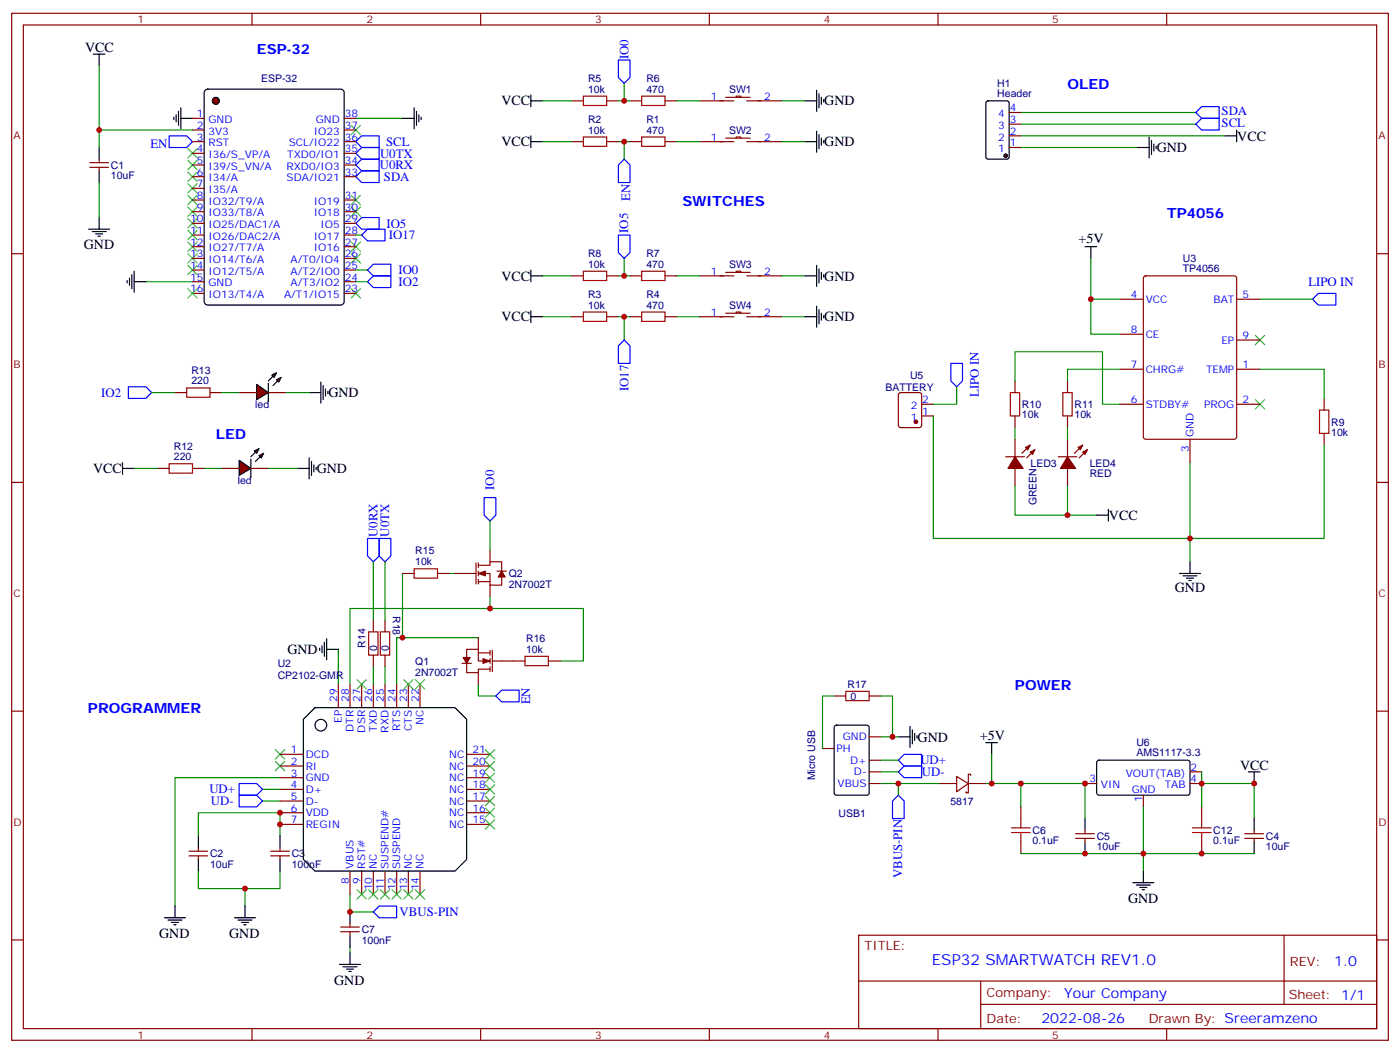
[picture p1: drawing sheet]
<svg xmlns="http://www.w3.org/2000/svg" width="423mm" height="318mm" viewBox="0 0 423 318" stroke-linecap="round" stroke-linejoin="round" font-family="sans-serif">
<g fill="none" stroke="#870000" stroke-width=".35">
<path d="M3.5 4h416.3v310.5h-416.3zM7.1 7.5h409.2v303.4h-409.2zM76.2 4v3.5M145.3 4v3.5M214.5 4v3.5M283.6 4v3.5M352.8 4v3.5M3.5 76.7h3.6M416.3 76.7h3.5M3.5 145.8h3.6M416.3 145.8h3.5M3.5 215h3.6"/>
<path d="M416.3 215h3.5M3.5 284.1h3.6M259.6 282.7h156.7v28.2h-156.7zM259.7 296.6h156.4M296.6 296.6v14.1M388.3 282.7v20.9M416.3 284.1h3.5M76.2 310.9v3.6M145.3 310.9v3.6M214.5 310.9v3.6M283.6 310.9v3.6M296.6 303.6h119.5"/>
<path d="M352.8 310.9v3.6"/>
</g>
<g fill="none" stroke="#3c3" stroke-width=".35">
<path d="M106.2 37.9l2.8 2.8M109 37.9l-2.8 2.8M56.8 59.1l2.8 2.8M56.8 55.5l2.8 2.8M56.8 52l2.8 2.8M56.8 48.5l2.8 2.8M56.8 44.9l2.8 2.9M59.6 59.1l-2.8 2.8M59.6 55.5l-2.8 2.8M59.6 52l-2.8 2.8M59.6 48.5l-2.8 2.8M59.6 44.9l-2.8 2.9"/>
<path d="M106.2 59.1l2.8 2.8M109 59.1l-2.8 2.8M56.8 76.7l2.8 2.8M56.8 73.2l2.8 2.8M56.8 69.6l2.8 2.9M56.8 66.1l2.8 2.8M56.8 62.6l2.8 2.8M59.6 76.7l-2.8 2.8M59.6 73.2l-2.8 2.8M59.6 69.6l-2.8 2.9M59.6 66.1l-2.8 2.8M59.6 62.6l-2.8 2.8"/>
<path d="M106.2 76.7l2.8 2.8M106.2 73.2l2.8 2.8M106.2 62.6l2.8 2.8M109 76.7l-2.8 2.8M109 73.2l-2.8 2.8M109 62.6l-2.8 2.8M56.8 80.2l2.8 2.8M59.6 80.2l-2.8 2.8M106.2 87.3l2.8 2.8M109 87.3l-2.8 2.8"/>
</g>
<g fill="none" stroke="#000" stroke-width=".35">
<path d="M28.2 16.4h3.5M30 16.4v3.5M52.6 35.4v.7M53.3 34.7v2.1M54 33.7v4.2M54.7 35.8h3.5M54.7 32.6v6.3M62 27.4l.8-.4h40.2l.9 .4 .2 .6v63.2l-.5 .8-.6 .2h-40.2l-.9-.5-.2-.5v-63.2zM121.7 35.8h3.5M125.2 32.6v6.3M125.9 33.7v4.2M126.6 34.7v2.1"/>
<path d="M127.4 35.4v.7M38.5 84.8v.7M39.2 84.1v2.1M39.9 83v4.3M40.6 85.2h3.5M40.6 82v6.3"/>
</g>
<path d="M107.6 35.8h14.1M44.1 85.2h14.1" fill="none" stroke="#008700" stroke-width=".35"/>
<path d="M51.2 41.1h5.2l1.8 1.7-1.8 1.8h-5.2zM107.6 49.9l1.8-1.8h5.3v3.5h-5.3zM107.6 53.4l1.8-1.8h5.3v3.6h-5.3zM109.4 41.1h5.3v3.5h-5.3l-1.8-1.8zM109.4 44.6h5.3v3.5h-5.3l-1.8-1.7zM107.6 67.5l1.8-1.7h5.3v3.5h-5.3zM109.4 71l1.7-1.7h5.3v3.5h-5.3zM111.1 85.2l1.8-1.8h5.3v3.5h-5.3z" fill="none" stroke="#00f" stroke-width=".35"/>
<circle cx="65.3" cy="30.5" r="1.06" fill="#870000" stroke="#000" stroke-width=".35"/>
<g fill="none" stroke="#870000" stroke-width=".35">
<path d="M58.2 35.8h3.5M58.2 39.3h3.5M104.1 35.8h3.5M104.1 39.3h3.5M172.9 30.5h3.5M183.4 30.5h3.6M190.5 30.5h3.5M201.1 30.5h3.5M211.7 30.5h10.2M219.4 29.4h7.4M222.6 29.4v-.3h1.4v.3M225.8 30.5h10.6"/>
<path d="M58.2 42.8h3.5M58.2 46.4h3.5M58.2 49.9h3.5M58.2 53.4h3.5M58.2 56.9h3.5M104.1 42.8h3.5M104.1 46.4h3.5M104.1 49.9h3.5M104.1 53.4h3.5M172.9 42.8h3.5M183.4 42.8h3.6M190.5 42.8h3.5"/>
<path d="M201.1 42.8h3.5M211.7 42.8h10.2M219.4 41.8h7.4M222.6 41.8v-.4h1.4v.4M225.8 42.8h10.6M58.2 60.5h3.5M58.2 64h3.5M58.2 67.5h3.5M58.2 71h3.5M58.2 74.6h3.5M58.2 78.1h3.5M104.1 60.5h3.5"/>
<path d="M104.1 64h3.5M104.1 67.5h3.5M104.1 71h3.5M104.1 74.6h3.5M104.1 78.1h3.5M58.2 81.6h3.5M58.2 85.2h3.5M58.2 88.7h3.5M104.1 81.6h3.5M104.1 85.2h3.5M104.1 88.7h3.5M172.9 95.7h3.5"/>
<path d="M172.9 83.4h3.5M183.4 95.7h3.6M183.4 83.4h3.6M190.5 95.7h3.5M190.5 83.4h3.5M201.1 95.7h3.5M201.1 83.4h3.5M211.7 95.7h10.2M211.7 83.4h10.2M219.4 94.7h7.4M219.4 82.3h7.4M222.6 94.7v-.4h1.4v.4"/>
<path d="M222.6 82.3v-.3h1.4v.3M225.8 95.7h10.6M225.8 83.4h10.6"/>
</g>
<path d="M56.8 87.3l2.8 2.8M59.6 87.3l-2.8 2.8" fill="none" stroke="#3c3" stroke-width=".35"/>
<path d="M176.4 29.1h7v2.8h-7zM194 29.1h7.1v2.8h-7.1zM176.4 41.4h7v2.8h-7zM194 41.4h7.1v2.8h-7.1zM176.4 94.3h7v2.9h-7zM176.4 82h7v2.8h-7zM194 94.3h7.1v2.9h-7.1zM194 82h7.1v2.8h-7.1z" fill="none" stroke="#a10000" stroke-width=".35"/>
<g fill="none" stroke="#008700" stroke-width=".35">
<path d="M164 30.5h8.9M187 30.5h3.5M188.7 25.2v5.3M204.6 30.5h7.1M236.4 30.5h7M308.7 34h52.9M308.7 37.5h52.9M164 42.8h8.9M187 42.8h3.5M188.7 42.8v5.3M204.6 42.8h7.1M236.4 42.8h7"/>
<path d="M308.7 41.1h61.7M308.7 44.6h35.3M188.7 78.1v5.3M164 95.7h8.9M164 83.4h8.9M187 95.7h3.5M187 83.4h3.5M188.7 95.7v7.1M204.6 95.7h7.1M204.6 83.4h7.1M236.4 95.7h7M236.4 83.4h7"/>
</g>
<g fill="none" stroke="#000" stroke-width=".35">
<path d="M160.5 30.5h3.5M160.5 28.7v3.5M243.4 30.5h3.5M246.9 27.3v6.4M246.9 39.7v6.3M247.6 28.4v4.2M248.4 29.4v2.1M249.1 30.1v.7M298.3 30.7l.5-.2h5.6l.7 .4 .1 16.5-.5 .7h-5.9l-.6-.4-.1-16.5zM373.9 39.3v3.5M160.5 41.1v3.5M160.5 42.8h3.5"/>
<path d="M243.4 42.8h3.5M247.6 40.7v4.2M248.4 41.8v2.1M249.1 42.5v.7M344 44.6h3.5M347.5 41.4v6.4M348.2 42.5v4.2M348.9 43.5v2.1M349.6 44.2v.7M370.4 41.1h3.5M160.5 81.6v3.6M160.5 94v3.5"/>
<path d="M160.5 95.7h3.5M160.5 83.4h3.5M243.4 95.7h3.5M243.4 83.4h3.5M246.9 80.2v6.4M246.9 92.6v6.3M247.6 81.3v4.2M247.6 93.6v4.3M248.4 82.3v2.2M248.4 94.7v2.1M249.1 83v.7M249.1 95.4v.7"/>
</g>
<path d="M187 18.1h3.5v5.3l-1.8 1.8-1.7-1.8zM361.6 34l1.8-1.8h5.3v3.6h-5.3zM361.6 37.5l1.8-1.7h5.3v3.5h-5.3zM187 49.9l1.7-1.8 1.8 1.8v5.3h-3.5zM112.9 79.9h5.3v3.5h-5.3l-1.8-1.8zM187 71h3.5v5.3l-1.8 1.8-1.7-1.8zM188.7 102.8l1.8 1.8v5.3h-3.5v-5.3z" fill="none" stroke="#00f" stroke-width=".35"/>
<circle cx="304.1" cy="47.1" r=".53" fill="#870000" stroke="#000" stroke-width=".35"/>
<g fill="none" stroke="#870000" stroke-width=".35">
<path d="M305.2 37.5h3.5M305.2 34h3.5M305.2 44.6h3.5M305.2 41.1h3.5M338.7 90.5h7M346 83.6l.4-.2h26.8l.7 .4v48.3l-.4 .6-27.1 .1-.6-.5-.1-48.2zM373.9 90.5h7.1M52.9 118.7h3.5M63.5 118.7h3.5M271.9 118.9l.4-.2h5.7l.6 .4 .1 9.5-.5 .6-5.9 .1-.6-.5-.1-9.4zM306.9 115.1v3.6M322.8 115.1v3.6"/>
<path d="M338.7 111.6h7M338.7 101h7M373.9 111.6h7.1M373.9 102.8h7.1M278.7 122.2h3.5M278.7 125.7h3.5M304.1 138.1h5.6M306.9 125.7v3.6M306.9 132.8v5.3M311.5 134.5l-2.5 2.5M312.9 136l-2.5 2.4M320 138.1h5.6"/>
<path d="M322.8 125.7v3.6M322.8 132.8v5.3M327.4 134.5l-2.5 2.5M328.8 136l-2.5 2.4M338.7 122.2h7M359.8 132.8v7M373.9 122.2h7.1M400.4 120.4v3.6M400.4 131v3.5M306.9 141.6v5.3M322.8 141.6v5.3"/>
</g>
<g fill="none" stroke="#008700" stroke-width=".35">
<path d="M329.8 78.1v12.4M338.7 90.5h-8.9v10.5h8.9M381 90.5h15.9M289.3 116.9v5.3h-7.1M306.9 115.1v-8.8h26.5v15.9h5.3M338.7 111.6h-15.9v3.5M381 111.6h19.4v8.8M282.2 125.7v37.1h77.6v-23M306.9 129.3v3.5M322.8 129.3v3.5M400.4 134.5v28.3h-40.6v7M306.9 146.9v8.8h15.9v-8.8"/>
<path d="M322.8 155.7h8.8"/>
</g>
<path d="M328.1 74.6h3.5M329.8 74.6v3.5M331.6 155.7h3.5M335.1 154v3.5M356.7 173.4h6.3M357.7 174.1h4.2M358.8 174.8h2.1M359.5 175.5h.7M359.8 169.8v3.6" fill="none" stroke="#000" stroke-width=".35"/>
<path d="M379.6 101.4l2.8 2.8M382.4 101.4l-2.8 2.8M379.6 120.8l2.8 2.8M382.4 120.8l-2.8 2.8" fill="none" stroke="#3c3" stroke-width=".35"/>
<path d="M396.9 90.5l1.7-1.8h5.3v3.5h-5.3zM287.5 109.9h3.5v5.2l-1.7 1.8-1.8-1.8z" fill="none" stroke="#00f" stroke-width=".35"/>
<g fill="#870000" stroke="#870000" stroke-width=".35">
<path d="M322.8 138.1l2.5 3.5h-4.6z"/>
<path d="M327.4 136.7l1.4-.7-.7 1.4z"/>
<path d="M326 135.3l1.4-.8-.7 1.5z"/>
<path d="M306.9 138.1l2.5 3.5h-4.6z"/>
<path d="M311.5 136.7l1.4-.7-.7 1.4z"/>
<path d="M310.1 135.3l1.4-.8-.7 1.5z"/>
<circle cx="276.9" cy="127.5" r=".53"/>
</g>
<path d="M56.4 117.3h7.1v2.8h-7.1zM305.5 118.7h2.8v7h-2.8zM321.4 118.7h2.8v7h-2.8zM399 124h2.8v7h-2.8z" fill="none" stroke="#a10000" stroke-width=".35"/>
<g fill="#870000" stroke="#000" stroke-width=".35">
<path d="M77.6 116.2l3.5 2.5-3.5 2.1z"/>
<path d="M81.1 115.9v5.6z"/>
<path d="M81.1 115.1l1.4-1.4z"/>
<path d="M84 115.1l-1.5 1.5z"/>
<path d="M82.2 113.4l1.4-.7-.7 1.4z"/>
<path d="M83.6 114.8l1.4-.7-.7 1.4z"/>
</g>
<path d="M72.3 118.7h5.3M81.1 118.7h5.3M47.6 141.6h3.6M58.2 141.6h3.5" fill="none" stroke="#870000" stroke-width=".35"/>
<path d="M93.5 118.7h3.5M97 115.5v6.3M97.7 116.6v4.2M98.4 117.6v2.1M99.1 118.3v.7" fill="none" stroke="#000" stroke-width=".35"/>
<path d="M38.8 116.9h5.3l1.8 1.8-1.8 1.7h-5.3z" fill="none" stroke="#00f" stroke-width=".35"/>
<path d="M45.9 118.7h7M67 118.7h5.3M86.4 118.7h7.1" fill="none" stroke="#008700" stroke-width=".35"/>
<path d="M51.2 140.2h7v2.8h-7z" fill="none" stroke="#a10000" stroke-width=".35"/>
<g fill="#870000" stroke="#000" stroke-width=".35">
<path d="M72.3 139.1l3.5 2.5-3.5 2.1z"/>
<path d="M75.8 138.8v5.6z"/>
<path d="M77.3 136.7l-1.5 1.4z"/>
<path d="M77.3 139.5l1.4-1.4z"/>
<path d="M76.9 136.3l1.4-.7-.7 1.4z"/>
<path d="M78.3 137.7l1.4-.7-.7 1.4z"/>
</g>
<g fill="none" stroke="#870000" stroke-width=".35">
<path d="M27.2 50.6h5.6M27.2 49.2h5.6M30 48.1v1.1M30 50.6v1M67 141.6h5.3M75.8 141.6h5.3M121.7 173.4h3.5M132.3 173.4h3.5M137.6 173.4h6.3M143.9 170.2v6.3M144.6 173.4h3.6v3.5h3.5v-2.5M144.6 170.9h3.6v-1.1h3.5v2.8"/>
<path d="M144.6 170.2v1.4M144.6 172.6v1.5M144.6 175.1v1.4M144.6 175.8h3.6M148.2 166.3v3.5M148.2 176.9v3.5M150.3 172.6h2.8M112.9 187.5v3.5M112.9 198v3.6M116.4 187.5v3.5M116.4 198v3.6M141.1 198.8v-2.5h3.5v3.5h3.6"/>
<path d="M144.6 192.8v3.5M144.6 197.3h3.6M148.2 196.6v1.4M148.2 199.1v1.4M148.9 199.8h9.8M148.9 196.6v6.4M165.8 199.8h3.5M102.3 206.9v7M105.8 206.9v7M109.4 206.9v7M112.9 206.9v7M116.4 206.9v7"/>
<path d="M119.9 206.9v7M123.5 206.9v7M127 206.9v7M139.7 200.5h2.8M141.1 200.5v2.8h3.5v-1h3.6M144.6 203.3v3.6M148.2 201.6v1.4M252.2 210.4h3.6M262.8 210.4h3.5M84.7 228h7M84.7 231.6h7M84.7 235.1h7"/>
<path d="M84.7 238.6h7M141.1 228h7.1M141.1 231.6h7.1M141.1 235.1h7.1M141.1 238.6h7.1M248.7 226.3h3.5M262.8 233.3h3.5M262.8 236.9h3.5M262.8 229.8h3.5M262.8 222.7h3.5M284 236.9h5.3M289.3 234.7l3.5 2.2-3.5 2.4z"/>
<path d="M292.8 236.9v2.8h-.7v-.4M292.8 236.9h5.3M293.5 234.4v-.4h-.7v2.9M328.1 236.9h3.5M359.8 233.3h3.6M359.8 236.9h3.6M57.1 258.7h5.7M57.1 257.3h5.7M60 256.3v1M60 258.7v1.1M81.8 258.7h5.7M81.8 257.3h5.7"/>
<path d="M84.7 256.3v1M84.7 258.7v1.1M84.7 242.1h7M84.7 245.7h7M84.7 249.2h7M141.1 242.1h7.1M141.1 245.7h7.1M141.1 249.2h7.1M308.7 243.9v3.5M308.7 254.5v3.5M325.3 253.4h5.6M325.3 252h5.6"/>
<path d="M328.1 251v1M328.1 253.4v1.1M345.7 240.4v3.5M363.4 243.9v3.5M363.4 254.5v3.5M376.4 253.4h5.7M376.4 252h5.7M379.2 251v1M379.2 253.4v1.1M105.8 263.3v7.1M105.8 279.2v1M109.4 263.3v7.1"/>
<path d="M112.9 263.3v7.1M116.4 263.3v7.1M119.9 263.3v7.1M123.5 263.3v7.1M127 263.3v7.1M103 280.2h5.7M103 281.7h5.7M105.8 281.7v1"/>
</g>
<g fill="none" stroke="#000" stroke-width=".35">
<path d="M30 44.6v3.5M30 51.6v3.6M26.8 69.3h6.4M27.9 70h4.2M28.9 70.7h2.1M29.6 71.4h.7M30 65.8v3.5M37 139.8v3.6M93.5 138.4v6.4M94.2 139.5v4.2M37 141.6h3.6M90 141.6h3.5"/>
<path d="M94.9 140.5v2.2M95.6 141.3v.7M96.7 195.9v.7M97.4 195.2v2.1M98.1 194.2v4.2M98.8 196.3h3.5M98.8 193.1v6.4M95.2 213.9h42.4l3.5 3.6v42.3l-3.5 3.5h-42.4l-3.5-3.5v-42.3zM252.5 219.4l.4-.2h9.2l.7 .4v20.1l-.4 .6-9.5 .1-.6-.5-.1-20zM275.2 219.6v6.3M271.6 222.7h3.6M275.9 220.6v4.3"/>
<path d="M276.6 221.7v2.1M277.3 222.4v.7M298.1 224.5h3.5M299.9 224.5v3.5M331.8 230l.5-.2 27.1 .1 .4 .6v9.5l-.7 .4-27.1-.1-.4-.6v-9.2zM377.5 233.3h3.5M379.2 233.3v3.6M60 252.7v3.6M60 259.8v3.5M84.7 252.7v3.6M84.7 259.8v3.5M328.1 247.4v3.6"/>
<path d="M328.1 254.5v3.5M379.2 247.4v3.6M379.2 254.5v3.5M49.7 277.4h6.4M50.8 278.1h4.2M51.9 278.8h2.1M52.6 279.5h.7M52.9 273.9v3.5M70.9 277.4h6.4M72 278.1h4.2M73 278.8h2.1M73.7 279.5h.7"/>
<path d="M74.1 273.9v3.5M105.8 275.7v3.5M342.5 266.8h6.4M343.6 267.5h4.2M344.7 268.3h2.1M345.4 269h.7M345.7 263.3v3.5M102.7 291.5h6.3M103.7 292.2h4.2M104.8 292.9h2.1M105.5 293.7h.7M105.8 282.7v3.5"/>
<path d="M105.8 288v3.5"/>
<circle cx="97" cy="219.2" r="1.76"/>
</g>
<g fill="none" stroke="#008700" stroke-width=".35">
<path d="M30 19.9v19.4h28.2M30 39.3v5.3M30 55.2v10.6M107.6 71h1.8M107.6 81.6h3.5M107.6 85.2h3.5M40.6 141.6h7M61.7 141.6h5.3M81.1 141.6h8.9M148.2 157.5v8.8M112.9 169.8v17.7M116.4 169.8v17.7"/>
<path d="M121.7 173.4v19.4M135.8 173.4h1.8M102.3 196.3v10.6M144.6 192.8h-24.7v14.1M148.2 183.9h28.2v15.9h-7.1M148.2 180.4v3.5h-42.4v23M112.9 201.6v5.3M116.4 201.6v5.3M144.6 206.9v3.5h5.3M252.2 210.4h-3.5v15.9M266.3 210.4h3.6v12.3M79.4 238.6h5.3"/>
<path d="M84.7 235.1h-31.8v38.8M266.3 236.9h5.3v3.5M266.3 222.7h5.3M266.3 229.8h5.3M266.3 233.3h5.3M271.6 236.9h12.4M298.1 236.9h10.6M299.9 228v8.9M363.4 233.3v3.6h15.8v10.5M363.4 236.9v7M60 252.7v-7h24.7v7M79.4 242.1h5.3"/>
<path d="M308.7 243.9v-7h19.4v10.5M308.7 258h70.5M345.7 243.9v19.4M60 263.3v5.3h24.7v-5.3M74.1 268.6v5.3M105.8 270.4v5.3h7.1M105.8 286.2v1.8"/>
</g>
<path d="M146.4 150.4h3.5v5.3l-1.7 1.8-1.8-1.8zM111.1 162.8h3.6v5.3l-1.8 1.7-1.8-1.7zM114.7 162.8h3.5v5.3l-1.8 1.7-1.7-1.7zM151.7 208.6h5.3v3.6h-5.3l-1.8-1.8zM72.3 236.9h5.3l1.8 1.7-1.8 1.8h-5.3zM271.6 229.8l1.8-1.8h5.3v3.6h-5.3zM271.6 233.3l1.8-1.7h5.3v3.5h-5.3zM72.3 240.4h5.3l1.8 1.7-1.8 1.8h-5.3zM271.6 240.4l1.8 1.7v5.3h-3.5v-5.3zM112.9 275.7l1.8-1.8h5.2v3.5h-5.2z" fill="none" stroke="#00f" stroke-width=".35"/>
<g fill="none" stroke="#3c3" stroke-width=".35">
<path d="M107.9 205.5l2.9 2.8M110.8 205.5l-2.9 2.8M122.1 205.5l2.8 2.8M124.9 205.5l-2.8 2.8M125.6 205.5l2.8 2.8M128.4 205.5l-2.8 2.8M83.3 230.2l2.8 2.8M83.3 226.6l2.8 2.8M86.1 230.2l-2.8 2.8M86.1 226.6l-2.8 2.8M146.8 226.6l2.8 2.8M146.8 230.2l2.8 2.8"/>
<path d="M146.8 233.7l2.8 2.8M146.8 237.2l2.8 2.8M149.6 226.6l-2.8 2.8M149.6 230.2l-2.8 2.8M149.6 233.7l-2.8 2.8M149.6 237.2l-2.8 2.8M146.8 240.7l2.8 2.9M146.8 244.3l2.8 2.8M146.8 247.8l2.8 2.8M149.6 240.7l-2.8 2.9M149.6 244.3l-2.8 2.8M149.6 247.8l-2.8 2.8"/>
<path d="M107.9 269l2.9 2.8M110.8 269l-2.9 2.8M111.5 269l2.8 2.8M114.3 269l-2.8 2.8M115 269l2.8 2.8M117.8 269l-2.8 2.8M118.5 269l2.9 2.8M121.4 269l-2.9 2.8M122.1 269l2.8 2.8M124.9 269l-2.8 2.8M125.6 269l2.8 2.8M128.4 269l-2.8 2.8"/>
</g>
<g fill="#870000" stroke="#870000" stroke-width=".35">
<path d="M140.1 198.8h2.1l-1.1 1.7z"/>
<path d="M146 199.1l2.2 .7-2.2 .7z"/>
<path d="M151.7 172.6l1.1 1.8h-2.2z"/>
<path d="M144.6 173.4l2.2-.8v1.5z"/>
</g>
<g fill="none" stroke="#a10000" stroke-width=".35">
<path d="M125.2 171.9h7.1v2.9h-7.1zM111.5 191h2.8v7h-2.8zM115 191h2.8v7h-2.8zM158.7 198.4h7.1v2.8h-7.1zM255.8 209h7v2.8h-7zM305.9 251.7h5.6M305.9 250.3h5.6M308.7 247.4v2.9M308.7 251.7v2.8M360.5 251.7h5.7M360.5 250.3h5.7M363.4 247.4v2.9"/>
<path d="M363.4 251.7v2.8"/>
</g>
<g fill="#c00">
<circle cx="188.7" cy="30.5" r=".88"/>
<circle cx="188.7" cy="42.8" r=".88"/>
<circle cx="188.7" cy="95.7" r=".88"/>
<circle cx="188.7" cy="83.4" r=".88"/>
<circle cx="322.8" cy="155.7" r=".88"/>
<circle cx="329.8" cy="90.5" r=".88"/>
<circle cx="359.8" cy="162.8" r=".88"/>
<circle cx="30" cy="39.3" r=".88"/>
<circle cx="105.8" cy="275.7" r=".88"/>
<circle cx="74.1" cy="268.6" r=".88"/>
<circle cx="84.7" cy="245.7" r=".88"/>
<circle cx="84.7" cy="249.2" r=".88"/>
<circle cx="148.2" cy="183.9" r=".88"/>
<circle cx="121.7" cy="192.8" r=".88"/>
<circle cx="363.4" cy="236.9" r=".88"/>
<circle cx="379.2" cy="236.9" r=".88"/>
<circle cx="328.1" cy="236.9" r=".88"/>
<circle cx="363.4" cy="258" r=".88"/>
<circle cx="328.1" cy="258" r=".88"/>
<circle cx="345.7" cy="258" r=".88"/>
<circle cx="269.9" cy="222.7" r=".88"/>
<circle cx="271.6" cy="236.9" r=".88"/>
<circle cx="308.7" cy="236.9" r=".88"/>
<circle cx="299.9" cy="236.9" r=".88"/>
</g>
<text font-size="4.6" fill="#00f" x="281.7" y="291.7">ESP32 SMARTWATCH REV1.0</text>
<g font-size="4.2">
<text x="25.8" y="15.7">VCC</text>
<text x="151.6" y="31.9">VCC</text>
<text x="249.2" y="31.9">GND</text>
<text x="151.6" y="44.2">VCC</text>
<text x="249.2" y="44.2">GND</text>
<text x="349.8" y="46">GND</text>
<text x="374.1" y="42.5">VCC</text>
<text x="25.4" y="75.4">GND</text>
<text x="326.2" y="73.3">+5V</text>
<text x="151.6" y="84.8">VCC</text>
<text x="249.2" y="84.8">GND</text>
<text x="151.6" y="97.2">VCC</text>
<text x="249.2" y="97.2">GND</text>
<text x="99.3" y="120.1">GND</text>
<text x="28.2" y="143">VCC</text>
<text x="95.8" y="143">GND</text>
<text x="335.3" y="157.1">VCC</text>
<text x="355.2" y="179">GND</text>
<text x="86.9" y="197.8">GND</text>
<text x="277.5" y="224.2">GND</text>
<text x="296.3" y="223.8">+5V</text>
<text x="375" y="232.6">VCC</text>
<text x="341.1" y="272.9">GND</text>
<text x="48.1" y="283.6">GND</text>
<text x="69.3" y="283.6">GND</text>
<text x="101" y="297.7">GND</text>
</g>
<g font-size="4.2" fill="#00f">
<text x="77.6" y="16.4">ESP-32</text>
<text x="322.8" y="27">OLED</text>
<text x="206.4" y="62.2">SWITCHES</text>
<text x="352.8" y="65.8">TP4056</text>
<text x="65.3" y="132.8">LED</text>
<text x="306.9" y="208.6">POWER</text>
<text x="26.6" y="215.4">PROGRAMMER</text>
<text x="403.4" y="292">1.0</text>
<text x="321.8" y="301.5">Your Company</text>
<text x="314.9" y="309.3">2022-08-26</text>
</g>
<g font-size="3.9" fill="#00f">
<text x="190" y="18" transform="rotate(-90 190 18)">IO0</text>
<text x="369.4" y="34.8">SDA</text>
<text x="369.4" y="38.3">SCL</text>
<text x="45.5" y="44.6">EN</text>
<text x="114.9" y="47.6">U0TX</text>
<text x="116.7" y="44.1">SCL</text>
<text x="114.8" y="51.1">U0RX</text>
<text x="116.1" y="54.7">SDA</text>
<text x="190.5" y="60.7" transform="rotate(-90 190.5 60.7)">EN</text>
<text x="116.9" y="68.8">IO5</text>
<text x="190" y="70.4" transform="rotate(-90 190 70.4)">IO5</text>
<text x="117.6" y="72.3">IO17</text>
<text x="120.5" y="82.9">IO0</text>
<text x="120.5" y="86.4">IO2</text>
<text x="395.6" y="86.4">LIPO IN</text>
<text x="30.6" y="120">IO2</text>
<text x="190" y="118.3" transform="rotate(-90 190 118.3)">IO17</text>
<text x="296" y="120.1" transform="rotate(-90 296 120.1)">LIPO IN</text>
<text x="149.4" y="148.1" transform="rotate(-90 149.4 148.1)">IO0</text>
<text x="114.1" y="162.3" transform="rotate(-90 114.1 162.3)">U0RX</text>
<text x="117.7" y="162.2" transform="rotate(-90 117.7 162.2)">U0TX</text>
<text x="160.3" y="213" transform="rotate(-90 160.3 213)">EN</text>
<text x="278.3" y="231.1">UD+</text>
<text x="63.3" y="239.9">UD+</text>
<text x="278.8" y="234.6">UD-</text>
<text x="63.7" y="243.4">UD-</text>
<text x="272.8" y="265.5" transform="rotate(-90 272.8 265.5)">VBUS-PIN</text>
<text x="120.8" y="277">VBUS-PIN</text>
</g>
<g font-size="3.9" fill="#800">
<text x="261.4" y="287.3">TITLE:</text>
<text x="390" y="292">REV:</text>
<text x="298.3" y="301.5">Company:</text>
<text x="389.7" y="302.1">Sheet: 1/1</text>
<text x="298.3" y="309.2">Date:</text>
<text x="347.4" y="309.3">Drawn By: Sreeramzeno</text>
</g>
<g font-size="3.2" fill="#800">
<text x="41.6" y="7">1</text>
<text x="110.8" y="7">2</text>
<text x="179.9" y="7">3</text>
<text x="249.1" y="7">4</text>
<text x="318.2" y="7">5</text>
<text x="4.1" y="42.1">A</text>
<text x="416.8" y="42.1">A</text>
<text x="4.1" y="111.3">B</text>
<text x="416.8" y="111.3">B</text>
<text x="4.1" y="180.4">C</text>
<text x="416.8" y="180.4">C</text>
<text x="4.1" y="249.6">D</text>
<text x="416.8" y="249.6">D</text>
<text x="41.6" y="313.9">1</text>
<text x="110.8" y="313.9">2</text>
<text x="179.9" y="313.9">3</text>
<text x="249.1" y="313.9">4</text>
<text x="318.2" y="313.9">5</text>
</g>
<g font-size="3.2" fill="#000080">
<text x="78.9" y="24.7">ESP-32</text>
<text x="177.8" y="28">10k</text>
<text x="177.8" y="24.9">R5</text>
<text x="195.4" y="28">470</text>
<text x="195.4" y="24.9">R6</text>
<text x="220.4" y="28">SW1</text>
<text x="301.6" y="29.4">Header</text>
<text x="301.6" y="26.4">H1</text>
<text x="177.8" y="40.4">10k</text>
<text x="177.8" y="37.3">R2</text>
<text x="195.4" y="40.4">470</text>
<text x="195.4" y="37.3">R1</text>
<text x="220.4" y="40.4">SW2</text>
<text x="33.5" y="51">C1</text>
<text x="33.5" y="54.2">10uF</text>
<text x="177.8" y="77.8">R8</text>
<text x="195.4" y="77.8">R7</text>
<text x="177.8" y="80.9">10k</text>
<text x="195.4" y="80.9">470</text>
<text x="220.4" y="80.9">SW3</text>
<text x="357.7" y="82.3">TP4056</text>
<text x="357.7" y="79.3">U3</text>
<text x="177.8" y="93.3">10k</text>
<text x="177.8" y="90.2">R3</text>
<text x="195.4" y="93.3">470</text>
<text x="195.4" y="90.2">R4</text>
<text x="220.4" y="93.3">SW4</text>
<text x="57.9" y="113">R13</text>
<text x="57.9" y="116.2">220</text>
<text x="267.7" y="118.1">BATTERY</text>
<text x="275.2" y="114.5">U5</text>
<text x="77.2" y="123.4">led</text>
<text x="309" y="123.4">R10</text>
<text x="324.9" y="123.4">R11</text>
<text x="309" y="126.5">10k</text>
<text x="324.9" y="126.5">10k</text>
<text x="402.5" y="131.8">10k</text>
<text x="402.5" y="128.7">R9</text>
<text x="52.6" y="135.9">R12</text>
<text x="52.6" y="139.1">220</text>
<text x="311.6" y="141.1">LED3</text>
<text x="329.5" y="141.1">LED4</text>
<text x="71.9" y="146.3">led</text>
<text x="329.5" y="144.1">RED</text>
<text x="313.4" y="152.7" transform="rotate(-90 313.4 152.7)">GREEN</text>
<text x="125.6" y="167.5">R15</text>
<text x="125.6" y="170.9">10k</text>
<text x="153.8" y="177.8">2N7002T</text>
<text x="153.8" y="174.4">Q2</text>
<text x="118.8" y="186.2" transform="rotate(90 118.8 186.2)">R18</text>
<text x="110.5" y="195.8" transform="rotate(-90 110.5 195.8)">R14</text>
<text x="114.1" y="196.7" transform="rotate(-90 114.1 196.7)">0</text>
<text x="117.6" y="196.7" transform="rotate(-90 117.6 196.7)">0</text>
<text x="159.1" y="197.3">10k</text>
<text x="159.1" y="194">R16</text>
<text x="84" y="201.8">U2</text>
<text x="125.6" y="200.9">Q1</text>
<text x="84" y="205.1">CP2102-GMR</text>
<text x="125.6" y="204.2">2N7002T</text>
<text x="256.2" y="208">R17</text>
<text x="257.1" y="211.6">0</text>
<text x="343.6" y="225.4">U6</text>
<text x="343.6" y="228.6">AMS1117-3.3</text>
<text x="246.4" y="235.9" transform="rotate(-90 246.4 235.9)">Micro USB</text>
<text x="287.4" y="243.3">5817</text>
<text x="253.5" y="247">USB1</text>
<text x="312.2" y="255.2">0.1uF</text>
<text x="312.2" y="252.1">C6</text>
<text x="331.6" y="257">10uF</text>
<text x="331.6" y="253.8">C5</text>
<text x="366.9" y="255.2">0.1uF</text>
<text x="366.9" y="252.1">C12</text>
<text x="382.8" y="257">10uF</text>
<text x="382.8" y="253.8">C4</text>
<text x="63.5" y="262.5">10uF</text>
<text x="63.5" y="259.1">C2</text>
<text x="88.2" y="262.5">100nF</text>
<text x="88.2" y="259.1">C3</text>
<text x="109.4" y="285.4">100nF</text>
<text x="109.4" y="282">C7</text>
</g>
<g font-size="3.2" fill="#00f">
<text x="59.5" y="35.4">1</text>
<text x="104.2" y="35.4">38</text>
<text x="214.9" y="30.1">1</text>
<text x="231.1" y="30.1">2</text>
<text x="301.8" y="35.4">4</text>
<text x="305.3" y="33.7">4</text>
<text x="59.5" y="38.9">2</text>
<text x="63" y="37.2">GND</text>
<text x="63" y="40.7">3V3</text>
<text x="94.9" y="40.7">IO23</text>
<text x="95.5" y="37.2">GND</text>
<text x="104.2" y="38.9">37</text>
<text x="301.8" y="38.9">3</text>
<text x="305.3" y="40.7">2</text>
<text x="305.3" y="37.2">3</text>
<text x="59.5" y="42.5">3</text>
<text x="59.5" y="46">4</text>
<text x="63" y="44.2">RST</text>
<text x="63" y="47.8">I36/S_VP/A</text>
<text x="86.9" y="47.8">TXD0/IO1</text>
<text x="87.3" y="44.2">SCL/IO22</text>
<text x="104.2" y="46">35</text>
<text x="104.2" y="42.5">36</text>
<text x="214.9" y="42.5">1</text>
<text x="231.1" y="42.5">2</text>
<text x="301.8" y="46">1</text>
<text x="301.8" y="42.5">2</text>
<text x="305.3" y="44.2">1</text>
<text x="59.5" y="49.5">5</text>
<text x="59.5" y="53.1">6</text>
<text x="63" y="51.3">I39/S_VN/A</text>
<text x="86.6" y="51.3">RXD0/IO3</text>
<text x="104.2" y="53.1">33</text>
<text x="104.2" y="49.5">34</text>
<text x="59.5" y="56.6">7</text>
<text x="63" y="54.8">I34/A</text>
<text x="63" y="58.3">I35/A</text>
<text x="86.7" y="54.8">SDA/IO21</text>
<text x="59.5" y="60.1">8</text>
<text x="59.5" y="63.6">9</text>
<text x="63" y="61.9">IO32/T9/A</text>
<text x="63" y="65.4">IO33/T8/A</text>
<text x="94.9" y="65.4">IO18</text>
<text x="94.9" y="61.9">IO19</text>
<text x="104.2" y="63.6">30</text>
<text x="104.2" y="60.1">31</text>
<text x="57.5" y="67.2">10</text>
<text x="57.5" y="70.7">11</text>
<text x="63" y="68.9">IO25/DAC1/A</text>
<text x="96.9" y="68.9">IO5</text>
<text x="104.2" y="70.7">28</text>
<text x="104.2" y="67.2">29</text>
<text x="57.5" y="74.2">12</text>
<text x="57.5" y="77.8">13</text>
<text x="63" y="72.5">IO26/DAC2/A</text>
<text x="63" y="76">IO27/T7/A</text>
<text x="94.9" y="76">IO16</text>
<text x="94.9" y="72.5">IO17</text>
<text x="104.2" y="77.8">26</text>
<text x="104.2" y="74.2">27</text>
<text x="57.5" y="81.3">14</text>
<text x="63" y="79.5">IO14/T6/A</text>
<text x="63" y="83">IO12/T5/A</text>
<text x="87.9" y="83">A/T2/IO0</text>
<text x="87.9" y="79.5">A/T0/IO4</text>
<text x="104.2" y="81.3">25</text>
<text x="214.9" y="83">1</text>
<text x="231.1" y="83">2</text>
<text x="57.5" y="84.8">15</text>
<text x="57.5" y="88.3">16</text>
<text x="63" y="86.6">GND</text>
<text x="87.9" y="86.6">A/T3/IO2</text>
<text x="104.2" y="88.3">23</text>
<text x="104.2" y="84.8">24</text>
<text x="63" y="90.1">IO13/T4/A</text>
<text x="85.9" y="90.1">A/T1/IO15</text>
<text x="214.9" y="95.4">1</text>
<text x="231.1" y="95.4">2</text>
<text x="341.9" y="90.1">4</text>
<text x="346.4" y="91.5">VCC</text>
<text x="366.9" y="91.5">BAT</text>
<text x="375.7" y="90.1">5</text>
<text x="341.9" y="100.7">8</text>
<text x="346.4" y="102.1">CE</text>
<text x="369.3" y="103.9">EP</text>
<text x="375.7" y="102.4">9</text>
<text x="341.9" y="111.3">7</text>
<text x="346.4" y="112.7">CHRG#</text>
<text x="364.7" y="112.7">TEMP</text>
<text x="375.7" y="111.3">1</text>
<text x="275.4" y="123.6">2</text>
<text x="278.9" y="125.4">1</text>
<text x="278.9" y="121.8">2</text>
<text x="341.9" y="121.8">6</text>
<text x="346.4" y="123.3">STDBY#</text>
<text x="364.2" y="123.3">PROG</text>
<text x="375.7" y="121.8">2</text>
<text x="275.4" y="127.1">1</text>
<text x="359.5" y="136.6" transform="rotate(-90 359.5 136.6)">3</text>
<text x="360.9" y="132.1" transform="rotate(-90 360.9 132.1)">GND</text>
<text x="102" y="212.2" transform="rotate(-90 102 212.2)">29</text>
<text x="105.5" y="212.2" transform="rotate(-90 105.5 212.2)">28</text>
<text x="109" y="212.2" transform="rotate(-90 109 212.2)">27</text>
<text x="112.5" y="212.2" transform="rotate(-90 112.5 212.2)">26</text>
<text x="116.1" y="212.2" transform="rotate(-90 116.1 212.2)">25</text>
<text x="119.6" y="212.2" transform="rotate(-90 119.6 212.2)">24</text>
<text x="123.1" y="212.2" transform="rotate(-90 123.1 212.2)">23</text>
<text x="126.6" y="212.2" transform="rotate(-90 126.6 212.2)">22</text>
<text x="103.4" y="218.6" transform="rotate(-90 103.4 218.6)">EP</text>
<text x="106.9" y="221.2" transform="rotate(-90 106.9 221.2)">DTR</text>
<text x="110.4" y="221.4" transform="rotate(-90 110.4 221.4)">DSR</text>
<text x="113.9" y="221.2" transform="rotate(-90 113.9 221.2)">TXD</text>
<text x="117.5" y="221.5" transform="rotate(-90 117.5 221.5)">RXD</text>
<text x="121" y="221" transform="rotate(-90 121 221)">RTS</text>
<text x="124.5" y="221" transform="rotate(-90 124.5 221)">CTS</text>
<text x="128.1" y="219.2" transform="rotate(-90 128.1 219.2)">NC</text>
<text x="87.9" y="227.7">1</text>
<text x="142.9" y="227.7">21</text>
<text x="252.9" y="227.3">PH</text>
<text x="254.8" y="223.8">GND</text>
<text x="87.9" y="231.2">2</text>
<text x="92.4" y="229.1">DCD</text>
<text x="92.4" y="232.6">RI</text>
<text x="135.8" y="232.6">NC</text>
<text x="135.8" y="229.1">NC</text>
<text x="142.9" y="231.2">20</text>
<text x="257.1" y="230.9">D+</text>
<text x="360" y="233">2</text>
<text x="87.9" y="234.7">3</text>
<text x="87.9" y="238.3">4</text>
<text x="92.4" y="236.1">GND</text>
<text x="92.4" y="239.7">D+</text>
<text x="135.8" y="239.7">NC</text>
<text x="135.8" y="236.1">NC</text>
<text x="142.9" y="238.3">18</text>
<text x="142.9" y="234.7">19</text>
<text x="253.3" y="237.9">VBUS</text>
<text x="258.2" y="234.4">D-</text>
<text x="329.4" y="236.5">3</text>
<text x="332.9" y="238.3">VIN</text>
<text x="340.4" y="234.7">VOUT(TAB)</text>
<text x="342.2" y="239.7">GND</text>
<text x="352.2" y="238.3">TAB</text>
<text x="360" y="236.5">4</text>
<text x="87.9" y="241.8">5</text>
<text x="87.9" y="245.3">6</text>
<text x="92.4" y="243.2">D-</text>
<text x="135.8" y="243.2">NC</text>
<text x="142.9" y="245.3">16</text>
<text x="142.9" y="241.8">17</text>
<text x="345.4" y="242.6" transform="rotate(-90 345.4 242.6)">1</text>
<text x="87.9" y="248.8">7</text>
<text x="92.4" y="246.7">VDD</text>
<text x="92.4" y="250.3">REGIN</text>
<text x="135.8" y="250.3">NC</text>
<text x="135.8" y="246.7">NC</text>
<text x="142.9" y="248.8">15</text>
<text x="106.9" y="262.6" transform="rotate(-90 106.9 262.6)">VBUS</text>
<text x="110.4" y="262.6" transform="rotate(-90 110.4 262.6)">RST#</text>
<text x="113.9" y="262.6" transform="rotate(-90 113.9 262.6)">NC</text>
<text x="117.5" y="262.6" transform="rotate(-90 117.5 262.6)">SUSPEND#</text>
<text x="121" y="262.6" transform="rotate(-90 121 262.6)">SUSPEND</text>
<text x="124.5" y="262.6" transform="rotate(-90 124.5 262.6)">NC</text>
<text x="128.1" y="262.6" transform="rotate(-90 128.1 262.6)">NC</text>
<text x="105.5" y="267.1" transform="rotate(-90 105.5 267.1)">8</text>
<text x="109" y="267.1" transform="rotate(-90 109 267.1)">9</text>
<text x="112.5" y="269.1" transform="rotate(-90 112.5 269.1)">10</text>
<text x="116.1" y="269.1" transform="rotate(-90 116.1 269.1)">11</text>
<text x="119.6" y="269.1" transform="rotate(-90 119.6 269.1)">12</text>
<text x="123.1" y="269.1" transform="rotate(-90 123.1 269.1)">13</text>
<text x="126.6" y="269.1" transform="rotate(-90 126.6 269.1)">14</text>
</g>
</svg>
